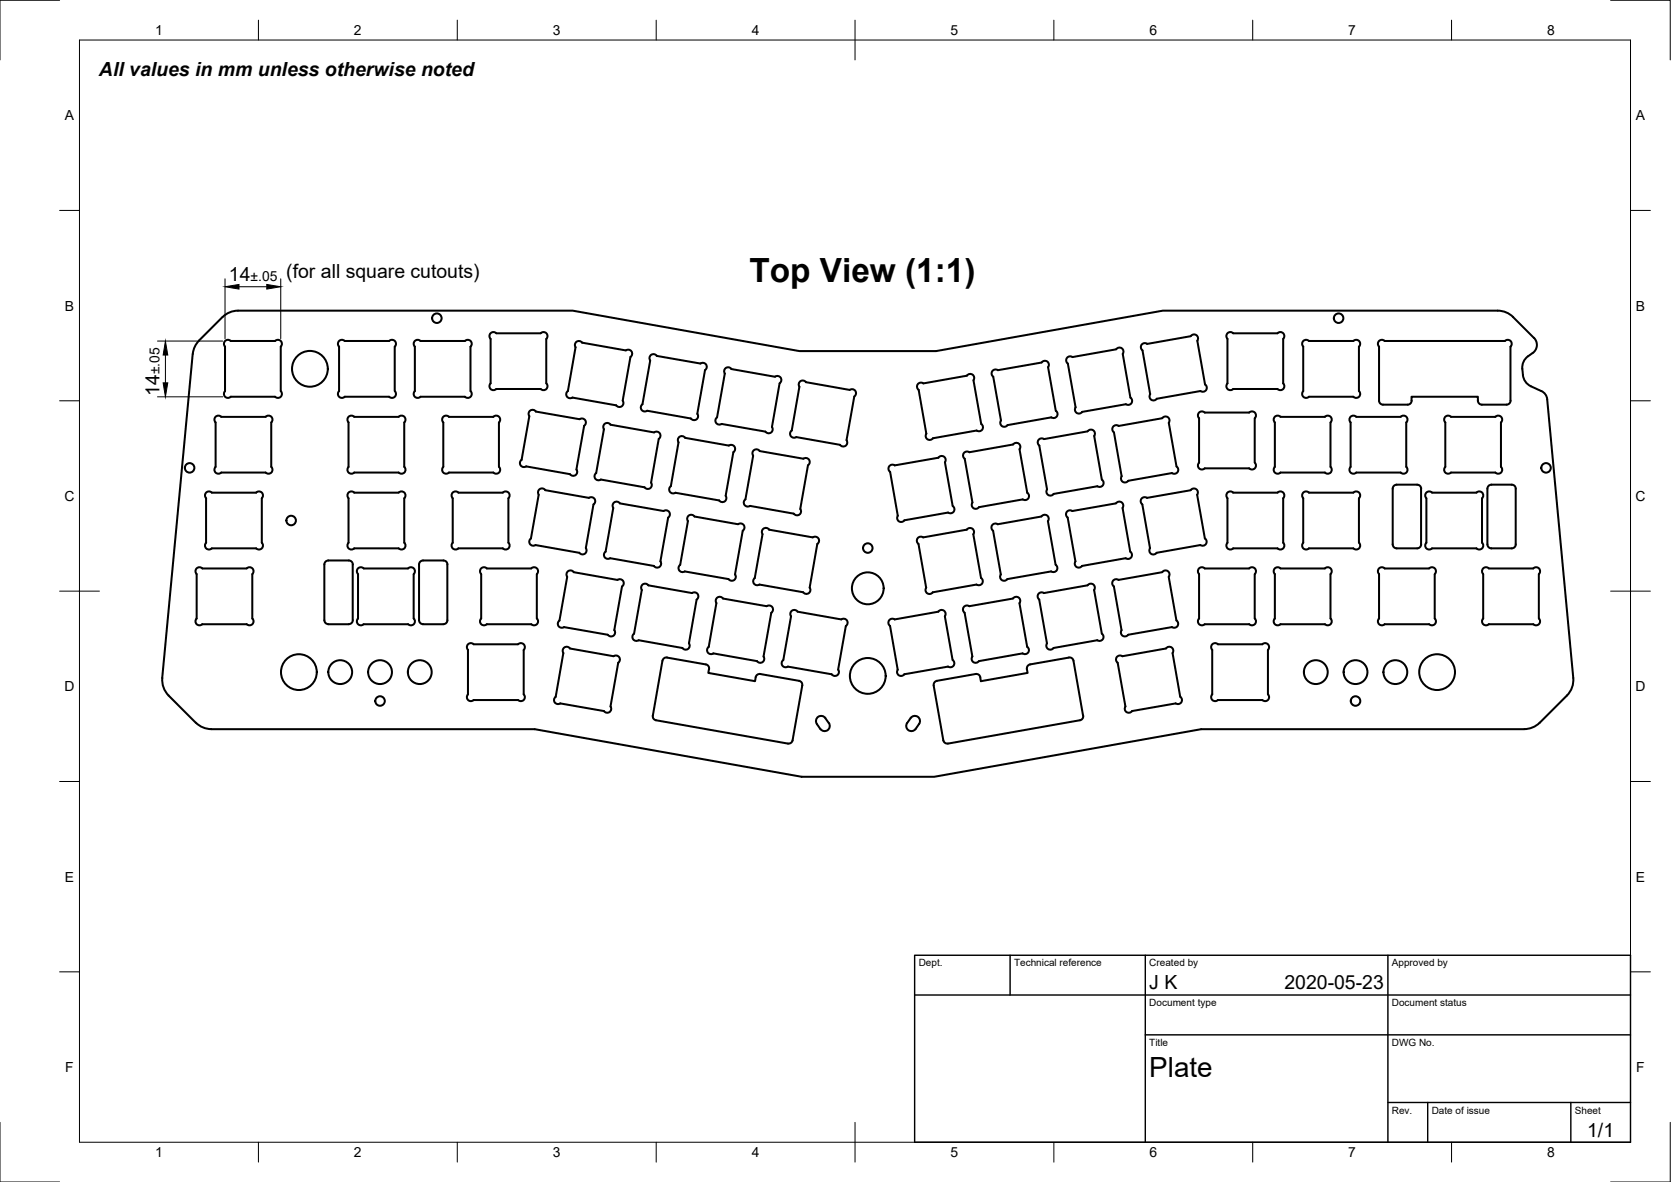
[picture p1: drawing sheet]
<svg xmlns="http://www.w3.org/2000/svg" width="420mm" height="297mm" viewBox="0 0 420 297" stroke-linecap="round" stroke-linejoin="round" font-family="sans-serif">
<!-- layer: Visible -->
<g fill="none" stroke="#000" stroke-width=".51">
<path d="M380.4 79.7l5.3 5.2M380.5 79.7l-1-.8-1.1-.5-1.8-.3h-84.2l-57 10.1h-34.4l-57-10.1h-84.2l-1.8 .3-1.1 .5-1 .8-5.8 5.9-.8 1-.7 1.7-7.8 82.1 .2 2 .9 1.9 7.3 7.3M56.6 98.3v-11.2a1 1 0 0 1 0-1.4 1 1 0 0 1 1.4 0h11.2a1.01 1.01 0 0 1 1.4 0 1.01 1.01 0 0 1 0 1.4v11.2M56.6 98.3a1.01 1.01 0 0 0 0 1.4 1.01 1.01 0 0 0 1.4 0h11.2a1 1 0 0 0 1.4 0 1 1 0 0 0 0-1.4M85.3 98.3a1.01 1.01 0 0 0 0 1.4 1.01 1.01 0 0 0 1.4 0h11.2a1 1 0 0 0 1.4 0 1 1 0 0 0 0-1.4M85.3 98.3v-11.2a1 1 0 0 1 0-1.4 1 1 0 0 1 1.4 0h11.2a1.01 1.01 0 0 1 1.4 0 1.01 1.01 0 0 1 0 1.4v11.2M104.3 98.3a1.01 1.01 0 0 0 0 1.4 1.01 1.01 0 0 0 1.4 0h11.2a1 1 0 0 0 1.4 0 1 1 0 0 0 0-1.4M104.3 98.3v-11.2a1 1 0 0 1 0-1.4 1 1 0 0 1 1.4 0h11.2a1.01 1.01 0 0 1 1.4 0 1.01 1.01 0 0 1 0 1.4v11.2M124.8 83.8h11.2M124.8 83.7a1.01 1.01 0 0 0-1.5 .1 1.01 1.01 0 0 0 .1 1.4v11.1a1.01 1.01 0 0 0 0 1.5 1.01 1.01 0 0 0 1.4 0h11.2a1 1 0 0 0 1.4 0 1 1 0 0 0 0-1.5v-11.1a1 1 0 0 0 0-1.4 1 1 0 0 0-1.4-.1M146.4 86.1l11 2M146.4 86.1a1.01 1.01 0 0 0-1.4-.2 1.01 1.01 0 0 0-.3 1.4l-1.9 11"/>
<path d="M157.4 88.1a1.01 1.01 0 0 1 1.4 .2 1.01 1.01 0 0 1-.3 1.4l-1.9 11a1 1 0 0 1-.3 1.4 1 1 0 0 1-1.4-.2l-11-2a1.01 1.01 0 0 1-1.4-.2 1.01 1.01 0 0 1 .3-1.4M177.3 93l-2 11M177.3 93a1 1 0 0 0 .2-1.4 1 1 0 0 0-1.4-.2l-11-2a1 1 0 0 0-1.4-.2 1 1 0 0 0-.2 1.4l-2 11a1.01 1.01 0 0 0-.2 1.4 1.01 1.01 0 0 0 1.4 .2l11 2a1.01 1.01 0 0 0 1.4 .2 1.01 1.01 0 0 0 .3-1.4M183.9 92.7l11 2a1.01 1.01 0 0 1 1.4 .2 1.01 1.01 0 0 1-.3 1.4M183.9 92.7a1.01 1.01 0 0 0-1.4-.2 1.01 1.01 0 0 0-.2 1.4l-2 11M196 96.3l-1.9 11a1.01 1.01 0 0 1-.2 1.4 1.01 1.01 0 0 1-1.4-.2l-11.1-2M201.3 95.8a1 1 0 0 1 1.3 .2l11.1 2a1.01 1.01 0 0 1 1.4 .2 1.01 1.01 0 0 1-.3 1.4l-1.9 11a1 1 0 0 1-.3 1.4 1 1 0 0 1-1.4-.2l-11-2a1.01 1.01 0 0 1-1.4-.2 1.01 1.01 0 0 1 .3-1.4l1.9-11a1.01 1.01 0 0 1 .3-1.4zM232.1 96.4l11-2a1 1 0 0 1 1.4-.3 1 1 0 0 1 .3 1.5l1.9 11a1 1 0 0 1 .3 1.4 1 1 0 0 1-1.4 .2l-11 1.9a1.01 1.01 0 0 1-1.4 .3 1.01 1.01 0 0 1-.3-1.4M232.2 96.3a1.01 1.01 0 0 0-1.4 .3 1.01 1.01 0 0 0 .2 1.4l1.9 11M261.9 91.1l-11 1.9a1.01 1.01 0 0 0-1.4 .3 1.01 1.01 0 0 0 .2 1.4l2 11a1.01 1.01 0 0 0 .2 1.4 1.01 1.01 0 0 0 1.4-.3M261.9 91.1a1.01 1.01 0 0 1 1.4-.3 1.01 1.01 0 0 1 .3 1.4M263.5 92.3l2 11"/>
<path d="M268.5 91.4l1.9 11M280.6 87.8l-10.9 1.9a1.01 1.01 0 0 0-1.4 .3 1.01 1.01 0 0 0 .2 1.4M280.7 87.8a1 1 0 0 1 1.4-.3 1 1 0 0 1 .2 1.4l1.9 11a1.01 1.01 0 0 1 .3 1.4 1.01 1.01 0 0 1-1.4 .3l-11 1.9M288.4 86.4a1.01 1.01 0 0 0-1.4 .3 1.01 1.01 0 0 0 .3 1.4l1.9 11a1.01 1.01 0 0 0 .3 1.4 1.01 1.01 0 0 0 1.4-.3l11-1.9a1 1 0 0 0 1.4-.3 1 1 0 0 0-.3-1.4l-1.9-11a1 1 0 0 0-.3-1.4 1 1 0 0 0-1.4 .3l-11 1.9M310 83.8h11.2M310.1 83.7a1.02 1.02 0 0 0-1.5 .1 1.02 1.02 0 0 0 0 1.4l.1 11.1a1.01 1.01 0 0 0 0 1.5 1.01 1.01 0 0 0 1.4 0M321.2 83.7a1.01 1.01 0 0 1 1.5 .1 1.01 1.01 0 0 1-.1 1.4v11.1a1.01 1.01 0 0 1 0 1.5 1.01 1.01 0 0 1-1.4 0h-11.2M327.7 98.3a1.01 1.01 0 0 0 0 1.4 1.01 1.01 0 0 0 1.4 0M329.1 85.7h11.2M329.1 99.7h11.2M329.1 85.7a1.01 1.01 0 0 0-1.4 0 1.01 1.01 0 0 0 0 1.4v11.2M340.3 85.7a1.01 1.01 0 0 1 1.4 0 1.01 1.01 0 0 1 0 1.4v11.2"/>
<path d="M341.7 98.3a1.01 1.01 0 0 1 0 1.4 1.01 1.01 0 0 1-1.4 0M348.1 85.7h30.3M348.2 85.7a1 1 0 0 0-1.4 0 1 1 0 0 0 0 1.4v13.6a1.01 1.01 0 0 0 1 1h6.1M378.4 85.7a1 1 0 0 1 1.4 0 1 1 0 0 1 0 1.4v13.6a1.01 1.01 0 0 1-1 1h-6.2M384.2 89.5a3.5 3.5 0 0 0-1.4 3.2 4.2 4.2 0 0 0 2.1 4.4l2.7 1.2M385.4 88.7l-1.2 .8M385.7 84.9a2.51 2.51 0 0 1-.3 3.8M387.6 98.3a2.51 2.51 0 0 1 1.4 2l6.6 70.1M55.6 104.8h11.2M55.6 104.7a1 1 0 0 0-1.4 0 1 1 0 0 0 0 1.5v11.1a1.01 1.01 0 0 0 0 1.5 1.01 1.01 0 0 0 1.4 0h11.2M66.8 104.7a1 1 0 0 1 1.4 0 1 1 0 0 1 0 1.5v11.1a1.01 1.01 0 0 1 0 1.5 1.01 1.01 0 0 1-1.4 0M89 104.8h11.2"/>
<path d="M89.1 104.7a1.01 1.01 0 0 0-1.4 0 1.01 1.01 0 0 0-.1 1.5v11.1a1.01 1.01 0 0 0 0 1.5 1.01 1.01 0 0 0 1.5 0h11.1M100.2 104.7a1 1 0 0 1 1.5 0 1 1 0 0 1-.1 1.5l.1 11.1a1.01 1.01 0 0 1 0 1.5 1.01 1.01 0 0 1-1.5 0M112.9 118.8h11.1M112.9 104.8h11.1M112.9 104.7a1 1 0 0 0-1.4 0 1 1 0 0 0 0 1.5v11.1a1.01 1.01 0 0 0 0 1.5 1.01 1.01 0 0 0 1.4 0M124.1 104.7a1 1 0 0 1 1.4 0 1 1 0 0 1 0 1.5v11.1a1.01 1.01 0 0 1 0 1.5 1.01 1.01 0 0 1-1.4 0M131.2 115.5a1.01 1.01 0 0 0-.3 1.4 1.01 1.01 0 0 0 1.4 .3M132.3 117.2l11 2M133.1 104.6a1 1 0 0 1 .2-1.4 1 1 0 0 1 1.4 .2l11 1.9a1.01 1.01 0 0 1 1.4 .3 1.01 1.01 0 0 1-.2 1.4l-1.9 11a1.01 1.01 0 0 1-.3 1.4 1.01 1.01 0 0 1-1.4-.3M133.1 104.6l-2 11M164.5 108.6a1.01 1.01 0 0 1 1.4 .3 1.01 1.01 0 0 1-.3 1.4l-1.9 11a1.01 1.01 0 0 1-.2 1.4 1.01 1.01 0 0 1-1.4-.2l-11-2a1.01 1.01 0 0 1-1.4-.2 1.01 1.01 0 0 1 .2-1.4l1.9-11a1.01 1.01 0 0 1 .3-1.4 1.01 1.01 0 0 1 1.4 .2l11 2M170.9 109.8a.98 .98 0 0 1 1.4 .2l11 2a1 1 0 0 1 1.4 .2 1 1 0 0 1-.3 1.4l-1.9 11a1 1 0 0 1-.3 1.4 1 1 0 0 1-1.4-.2l-11-2a1.01 1.01 0 0 1-1.4-.2 1.01 1.01 0 0 1 .3-1.4l1.9-11a1.01 1.01 0 0 1 .3-1.4z"/>
<path d="M180.3 104.9a1.01 1.01 0 0 0-.2 1.4 1.01 1.01 0 0 0 1.4 .2M225 117l11-2a1 1 0 0 1 1.4-.2 1 1 0 0 1 .2 1.4l2 11a1.01 1.01 0 0 1 .2 1.4 1.01 1.01 0 0 1-1.4 .2l-11 2M225 116.9a1.01 1.01 0 0 0-1.4 .3 1.01 1.01 0 0 0 .2 1.4l2 11a1.01 1.01 0 0 0 .2 1.4 1.01 1.01 0 0 0 1.4-.3M256.3 112.9l2 11M256.4 112.9a1.01 1.01 0 0 0-.3-1.4 1.01 1.01 0 0 0-1.4 .2l-11 1.9a1.01 1.01 0 0 0-1.4 .3 1.01 1.01 0 0 0 .3 1.4l1.9 11a1.01 1.01 0 0 0 .3 1.4 1.01 1.01 0 0 0 1.4-.3M261.3 112l2 11a1.01 1.01 0 0 0 .2 1.4 1.01 1.01 0 0 0 1.4-.3M264.3 104.9l-11 1.9M265.5 103.2a1.01 1.01 0 0 1 .2 1.4 1.01 1.01 0 0 1-1.4 .3M270.5 102.4a1.01 1.01 0 0 0 .2 1.4 1.01 1.01 0 0 0 1.4-.3M273.5 108.4l-11 1.9a1.01 1.01 0 0 0-1.4 .3 1.01 1.01 0 0 0 .3 1.4M273.5 108.4a1.01 1.01 0 0 1 1.4-.3 1.01 1.01 0 0 1 .2 1.4l2 11.1M281.3 107a1.01 1.01 0 0 0-1.4 .3 1.01 1.01 0 0 0 .2 1.4l1.9 11a1.01 1.01 0 0 0 .3 1.4 1.01 1.01 0 0 0 1.4-.3l11-1.9a1 1 0 0 0 1.4-.3 1 1 0 0 0-.3-1.4l-1.9-11a1 1 0 0 0-.3-1.4 1 1 0 0 0-1.4 .3l-11 1.9"/>
<path d="M301.5 103.7a1 1 0 0 1 1.4 0h11.2a1 1 0 0 1 1.4 0 1 1 0 0 1 0 1.4v11.2a1 1 0 0 1 0 1.4 1 1 0 0 1-1.4 0h-11.2a1.01 1.01 0 0 1-1.4 0 1.01 1.01 0 0 1 0-1.4v-11.2a1.01 1.01 0 0 1 0-1.4zM322 104.8h11.1M322 104.7a1 1 0 0 0-1.5 0 1 1 0 0 0 0 1.5v11.1a1.01 1.01 0 0 0 0 1.5 1.01 1.01 0 0 0 1.5 0h11.1a1 1 0 0 0 1.5 0 1 1 0 0 0 0-1.5l-.1-11.1a1 1 0 0 0 .1-1.5 1 1 0 0 0-1.5 0M341 104.8h11.2M341 104.7a1 1 0 0 0-1.4 0 1 1 0 0 0 0 1.5v11.1a1.01 1.01 0 0 0 0 1.5 1.01 1.01 0 0 0 1.4 0h11.2a1 1 0 0 0 1.4 0 1 1 0 0 0 0-1.5v-11.1a1 1 0 0 0 0-1.5 1 1 0 0 0-1.4 0M354.9 100.7v-1h16.7v1a1.01 1.01 0 0 0 1 1M354.9 100.7a1.01 1.01 0 0 1-1 1M364.8 104.8h11.2M364.8 104.7a1 1 0 0 0-1.4 0 1 1 0 0 0 0 1.5v11.1a1.01 1.01 0 0 0 0 1.5 1.01 1.01 0 0 0 1.4 0h11.2a1 1 0 0 0 1.4 0 1 1 0 0 0 0-1.5v-11.1a1 1 0 0 0 0-1.5 1 1 0 0 0-1.4 0M51.8 125.2v11.2M53.2 123.8h11.2M53.3 123.8a1.01 1.01 0 0 0-1.5 0 1.01 1.01 0 0 0 0 1.4"/>
<path d="M64.4 123.8a1.01 1.01 0 0 1 1.4 0 1.01 1.01 0 0 1 0 1.4v11.2a1 1 0 0 1 0 1.4 1 1 0 0 1-1.4 0h-11.1a1.01 1.01 0 0 1-1.5 0 1.01 1.01 0 0 1 0-1.4M89 123.8h11.2M89.1 123.8a1.02 1.02 0 0 0-1.5 0 1.02 1.02 0 0 0 0 1.4v11.2a1.01 1.01 0 0 0 0 1.4 1.01 1.01 0 0 0 1.5 0h11.1M100.2 123.8a1 1 0 0 1 1.5 0 1 1 0 0 1-.1 1.4l.1 11.2a1.01 1.01 0 0 1 0 1.4 1.01 1.01 0 0 1-1.5 0M115.3 123.8h11.1M115.3 123.8a1.01 1.01 0 0 0-1.5 0 1.01 1.01 0 0 0 0 1.4v11.2a1.01 1.01 0 0 0 0 1.4 1.01 1.01 0 0 0 1.5 0h11.1a1 1 0 0 0 1.4 0 1 1 0 0 0 0-1.4M126.4 123.8a1.01 1.01 0 0 1 1.4 0 1.01 1.01 0 0 1 0 1.4M127.8 125.2v11.2M137.1 123.2l11 1.9a1.01 1.01 0 0 1 1.4 .3 1.01 1.01 0 0 1-.3 1.4M137.1 123.2a1.02 1.02 0 0 0-1.4-.3 1.02 1.02 0 0 0-.3 1.4l-1.9 11a1.01 1.01 0 0 0-.2 1.4 1.01 1.01 0 0 0 1.4 .3l10.9 1.9a1.02 1.02 0 0 0 1.5 .2 1.02 1.02 0 0 0 .2-1.4M149.2 126.8l-1.9 11M152.3 138.6a1.01 1.01 0 0 0-.3 1.4 1.01 1.01 0 0 0 1.4 .3"/>
<path d="M154.2 127.6l-1.9 11M154.2 127.6a1 1 0 0 1 .3-1.4 1 1 0 0 1 1.4 .3l11 1.9a1.01 1.01 0 0 1 1.4 .3 1.01 1.01 0 0 1-.3 1.4l-1.9 11a1.01 1.01 0 0 1-.3 1.4 1.01 1.01 0 0 1-1.4-.3M185.6 131.7a1.01 1.01 0 0 1 1.4 .3 1.01 1.01 0 0 1-.2 1.4l-2 11a1.01 1.01 0 0 1-.2 1.4 1.01 1.01 0 0 1-1.4-.3l-11-1.9a1.01 1.01 0 0 1-1.4-.3 1.01 1.01 0 0 1 .2-1.4l2-11a1 1 0 0 1 .2-1.4 1 1 0 0 1 1.4 .3l11 1.9M187.4 125.5a1.01 1.01 0 0 0-.2 1.4 1.01 1.01 0 0 0 1.4 .2l11 2a1.01 1.01 0 0 0 1.4 .2 1.01 1.01 0 0 0 .2-1.4l2-11a1.01 1.01 0 0 0 .2-1.4 1.01 1.01 0 0 0-1.4-.2l-11-1.9a1 1 0 0 0-1.4-.3 1 1 0 0 0-.2 1.4l-2 11M205.5 136.7l-1.9 11a1.01 1.01 0 0 1-.3 1.4 1.01 1.01 0 0 1-1.4-.3M205.5 136.7a1.01 1.01 0 0 0 .3-1.4 1.01 1.01 0 0 0-1.4-.3l-11-1.9a.99 .99 0 0 0-1.4-.2 .99 .99 0 0 0-.3 1.3l-1.9 11.1M230.9 136.7l2 11M243.1 133.1a1 1 0 0 1 1.4-.2 1 1 0 0 1 .2 1.4l2 10.9a1.02 1.02 0 0 1 .2 1.5 1.02 1.02 0 0 1-1.4 .2l-11 1.9a1.01 1.01 0 0 1-1.4 .3 1.01 1.01 0 0 1-.2-1.4M243.1 133.1l-11 1.9a1.01 1.01 0 0 0-1.4 .3 1.01 1.01 0 0 0 .3 1.4M249.5 132a.98 .98 0 0 1 1.3-.3l11.1-1.9a1 1 0 0 1 1.4-.3 1 1 0 0 1 .2 1.4l1.9 11a1.01 1.01 0 0 1 .3 1.4 1.01 1.01 0 0 1-1.4 .3l-11 1.9a1.01 1.01 0 0 1-1.4 .3 1.01 1.01 0 0 1-.3-1.4l-1.9-11a1.01 1.01 0 0 1-.2-1.4zM257.2 125.5l-11.1 2M258.3 123.8a1.01 1.01 0 0 1 .3 1.4 1.01 1.01 0 0 1-1.4 .3"/>
<path d="M277.1 120.5a1.01 1.01 0 0 1 .2 1.4 1.01 1.01 0 0 1-1.4 .3l-11 1.9M282.3 127.6l1.9 11a1.01 1.01 0 0 1 .2 1.4 1.01 1.01 0 0 1-1.4 .3l-11 1.9M282.3 127.6a1.01 1.01 0 0 0-.3-1.4 1.01 1.01 0 0 0-1.4 .3l-11 1.9a1.01 1.01 0 0 0-1.4 .3 1.01 1.01 0 0 0 .3 1.4l1.9 11a1.01 1.01 0 0 0 .3 1.4 1.01 1.01 0 0 0 1.4-.3M287 125.4a.98 .98 0 0 1 1.4-.3l11-1.9a1 1 0 0 1 1.4-.3 1 1 0 0 1 .2 1.4l2 11a1.02 1.02 0 0 1 .2 1.4 1.02 1.02 0 0 1-1.4 .3l-11 1.9a1.01 1.01 0 0 1-1.4 .3 1.01 1.01 0 0 1-.2-1.4l-2-11a1.01 1.01 0 0 1-.2-1.4zM310 123.8h11.2M310.1 123.8a1.02 1.02 0 0 0-1.5 0 1.02 1.02 0 0 0 0 1.4l.1 11.2a1.01 1.01 0 0 0 0 1.4 1.01 1.01 0 0 0 1.4 0M321.2 123.8a1.01 1.01 0 0 1 1.5 0 1.01 1.01 0 0 1-.1 1.4v11.2a1.01 1.01 0 0 1 0 1.4 1.01 1.01 0 0 1-1.4 0h-11.2M329.1 137.8h11.2M329.1 123.8h11.2M329.1 123.8a1.02 1.02 0 0 0-1.4 0 1.02 1.02 0 0 0 0 1.4v11.2a1.01 1.01 0 0 0 0 1.4 1.01 1.01 0 0 0 1.4 0M340.3 123.8a1 1 0 0 1 1.4 0 1 1 0 0 1 0 1.4v11.2a1.01 1.01 0 0 1 0 1.4 1.01 1.01 0 0 1-1.4 0M356.3 121.8h-5.1a1.01 1.01 0 0 0-1 1v14a1.01 1.01 0 0 0 1 1h5.1"/>
<path d="M356.3 121.8a1.01 1.01 0 0 1 1 1M357.3 122.8v14M357.3 136.8a1.01 1.01 0 0 1-1 1M360.1 123.8h11.1M360.1 123.8a1.01 1.01 0 0 0-1.5 0 1.01 1.01 0 0 0 0 1.4v11.2a1.01 1.01 0 0 0 0 1.4 1.01 1.01 0 0 0 1.5 0h11.1a1 1 0 0 0 1.5 0 1 1 0 0 0 0-1.4l-.1-11.2a1 1 0 0 0 .1-1.4 1 1 0 0 0-1.5 0M375 121.8h5.1a.97 .97 0 0 1 1 1v14a1.01 1.01 0 0 1-1 1h-5.1M375 121.8a1.01 1.01 0 0 0-1 1v14a1.01 1.01 0 0 0 1 1M50.9 156.9h11.1M50.9 142.9h11.1M50.9 142.8a1.01 1.01 0 0 0-1.5 0 1.01 1.01 0 0 0 0 1.5v11.1a1.01 1.01 0 0 0 0 1.5 1.01 1.01 0 0 0 1.5 0M62 142.8a1.01 1.01 0 0 1 1.5 0 1.01 1.01 0 0 1 0 1.5M63.4 144.3v11.2"/>
<path d="M63.5 155.4a1.01 1.01 0 0 1 0 1.5 1.01 1.01 0 0 1-1.5 0M82.5 156.9h5.2M82.6 156.9a1.01 1.01 0 0 1-1-1.1v-13.9a1.01 1.01 0 0 1 1-1h5.1a1.01 1.01 0 0 1 1 1v14a.97 .97 0 0 1-1 1M91.4 156.9h11.2M91.4 142.9h11.2M91.4 142.8a1.01 1.01 0 0 0-1.4 0 1.01 1.01 0 0 0 0 1.5v11.1a1.01 1.01 0 0 0 0 1.5 1.01 1.01 0 0 0 1.4 0M102.6 142.8a1 1 0 0 1 1.4 0 1 1 0 0 1 0 1.5v11.1a1.01 1.01 0 0 1 0 1.5 1.01 1.01 0 0 1-1.4 0M106.4 156.9h5.1M112.5 141.9v14M112.5 155.8a1.01 1.01 0 0 1-1 1.1M112.5 141.9a1.01 1.01 0 0 0-1-1h-5.1a1.01 1.01 0 0 0-1 1v13.9a1.01 1.01 0 0 0 1 1.1M122.4 156.9h11.2"/>
<path d="M122.4 142.9h11.2M122.4 142.8a1.01 1.01 0 0 0-1.4 0 1.01 1.01 0 0 0 0 1.5v11.1a1.01 1.01 0 0 0 0 1.5 1.01 1.01 0 0 0 1.4 0M133.6 142.8a1.01 1.01 0 0 1 1.4 0 1.01 1.01 0 0 1 0 1.5M135 144.3v11.2M135 155.4a1.01 1.01 0 0 1 0 1.5 1.01 1.01 0 0 1-1.4 0M153.4 140.3l11 1.9M156.4 147.4l-1.9 11M156.4 147.4a1 1 0 0 0 .3-1.4 1 1 0 0 0-1.4-.3l-11-1.9a1 1 0 0 0-1.4-.3 1 1 0 0 0-.3 1.4l-1.9 11a1.01 1.01 0 0 0-.3 1.4 1.01 1.01 0 0 0 1.4 .3l11 1.9a1.01 1.01 0 0 0 1.4 .3 1.01 1.01 0 0 0 .3-1.4M159.4 159.2a1.01 1.01 0 0 0-.2 1.4 1.01 1.01 0 0 0 1.4 .3M161.4 148.3l-2 11M163 147.1l11 1.9a1.01 1.01 0 0 1 1.4 .3 1.01 1.01 0 0 1-.2 1.4M163 147.1a1.01 1.01 0 0 0-1.4-.2 1.01 1.01 0 0 0-.2 1.4"/>
<path d="M175.2 150.7l-2 11a1.01 1.01 0 0 1-.2 1.4 1.01 1.01 0 0 1-1.4-.3M189.8 145.2a1.01 1.01 0 0 0-.2 1.4 1.01 1.01 0 0 0 1.4 .3l10.9 1.9M192.8 152.3a1.01 1.01 0 0 1 1.4 .3 1.01 1.01 0 0 1-.3 1.4l-1.9 11a1 1 0 0 1-.3 1.4 1 1 0 0 1-1.3-.3l-11-1.9a1.01 1.01 0 0 1-1.4-.2 1.01 1.01 0 0 1 .2-1.4l1.9-11a1.01 1.01 0 0 1 .3-1.4 1.01 1.01 0 0 1 1.4 .2l11 1.9M212.7 157.3l-2 11M212.7 157.3a1 1 0 0 0 .2-1.4 1 1 0 0 0-1.4-.2l-11-2a1 1 0 0 0-1.4-.2 1 1 0 0 0-.2 1.4l-1.9 11a1.01 1.01 0 0 0-.3 1.4 1.01 1.01 0 0 0 1.4 .2M225 155.7a1 1 0 0 0-1.4 .2 1 1 0 0 0 .2 1.4l1.9 11a1.01 1.01 0 0 0 .3 1.4 1.01 1.01 0 0 0 1.4-.3l11-1.9a1.01 1.01 0 0 0 1.4-.2 1.01 1.01 0 0 0-.3-1.4M237.6 154.9l1.9 11M237.6 154.9a1.01 1.01 0 0 0-.3-1.4 1.01 1.01 0 0 0-1.4 .2l-11 2M243.7 152.3l11-1.9a1 1 0 0 1 1.4-.2 1 1 0 0 1 .2 1.4l2 11a1.01 1.01 0 0 1 .2 1.4 1.01 1.01 0 0 1-1.4 .2l-11 1.9M243.7 152.3a1.01 1.01 0 0 0-1.4 .3 1.01 1.01 0 0 0 .3 1.4l1.9 11M262.5 149a1.02 1.02 0 0 0-1.4 .3 1.02 1.02 0 0 0 .2 1.4l2 11a1.01 1.01 0 0 0 .2 1.4 1.01 1.01 0 0 0 1.4-.3M275.1 148.3l2 11"/>
<path d="M275.1 148.3a1.01 1.01 0 0 0-.2-1.4 1.01 1.01 0 0 0-1.4 .2l-11 1.9M277 159.2a1.01 1.01 0 0 1 .3 1.4 1.01 1.01 0 0 1-1.4 .3M280.1 147.4l1.9 11a1.01 1.01 0 0 0 .3 1.4 1.01 1.01 0 0 0 1.4-.3M280.1 147.4a1 1 0 0 1-.3-1.4 1 1 0 0 1 1.4-.3l11-1.9a1 1 0 0 1 1.4-.3 1 1 0 0 1 .3 1.4l1.9 11a1.01 1.01 0 0 1 .3 1.4 1.01 1.01 0 0 1-1.4 .3l-11 1.9M302.9 156.9h11.2M302.9 142.9h11.2M302.9 142.8a1.01 1.01 0 0 0-1.4 0 1.01 1.01 0 0 0 0 1.5v11.1a1.01 1.01 0 0 0 0 1.5 1.01 1.01 0 0 0 1.4 0M314.1 142.8a1 1 0 0 1 1.4 0 1 1 0 0 1 0 1.5v11.1a1.01 1.01 0 0 1 0 1.5 1.01 1.01 0 0 1-1.4 0M322 156.9h11.1M322 142.9h11.1M322 142.8a1.01 1.01 0 0 0-1.5 0 1.01 1.01 0 0 0 0 1.5v11.1a1.01 1.01 0 0 0 0 1.5 1.01 1.01 0 0 0 1.5 0M333.1 142.8a1 1 0 0 1 1.5 0 1 1 0 0 1-.1 1.5l.1 11.1a1.01 1.01 0 0 1 0 1.5 1.01 1.01 0 0 1-1.5 0"/>
<path d="M348.1 156.9h11.2M348.1 142.9h11.2M348.2 142.8a1.01 1.01 0 0 0-1.5 0 1.01 1.01 0 0 0 .1 1.5v11.1a1.01 1.01 0 0 0 0 1.5 1.01 1.01 0 0 0 1.4 0M359.3 142.8a1 1 0 0 1 1.5 0 1 1 0 0 1-.1 1.5l.1 11.1a1.01 1.01 0 0 1 0 1.5 1.01 1.01 0 0 1-1.5 0M374.4 156.9h11.1M374.4 142.9h11.1M374.4 142.8a1.01 1.01 0 0 0-1.5 0 1.01 1.01 0 0 0 0 1.5v11.1a1.01 1.01 0 0 0 0 1.5 1.01 1.01 0 0 0 1.5 0M385.5 142.8a1.01 1.01 0 0 1 1.4 0 1.01 1.01 0 0 1 0 1.5M386.9 144.3v11.2M386.9 155.4a1.01 1.01 0 0 1 0 1.5 1.01 1.01 0 0 1-1.4 0M119.1 161.9h11.2a1 1 0 0 1 1.4 0 1 1 0 0 1 0 1.4v11.2a1.01 1.01 0 0 1 0 1.4 1.01 1.01 0 0 1-1.4 0M119.1 175.9h11.2"/>
<path d="M119.1 161.9a1.01 1.01 0 0 0-1.4 0 1.01 1.01 0 0 0 0 1.4v11.2a1.01 1.01 0 0 0 0 1.4 1.01 1.01 0 0 0 1.4 0M141.6 164.1l-1.9 11a1.01 1.01 0 0 0-.2 1.4 1.01 1.01 0 0 0 1.4 .3l11 1.9a1 1 0 0 0 1.4 .2 1 1 0 0 0 .2-1.4M143.3 163l11 1.9M143.3 163a1.01 1.01 0 0 0-1.4-.3 1.01 1.01 0 0 0-.2 1.4M154.3 164.9a1.01 1.01 0 0 1 1.4 .3 1.01 1.01 0 0 1-.3 1.4M155.4 166.5l-1.9 11.1M160.6 160.9l11 1.9M166.6 166.1l-2.5 13.7a1.01 1.01 0 0 0 .9 1.2M167.7 165.3l9.8 1.7a.96 .96 0 0 1 .8 1.1l-.2 1 11.7 2.1 .2-1M167.7 165.2a1.01 1.01 0 0 0-1.1 .8M191.2 169.4l9.7 1.7a1.01 1.01 0 0 1 .8 1.2l-2.4 13.8a1 1 0 0 1-1.2 .8M191.2 169.4a1.01 1.01 0 0 0-1.2 .8"/>
<path d="M198.1 167.5l11 1.9a1.01 1.01 0 0 0 1.4 .3 1.01 1.01 0 0 0 .3-1.4M235.6 171.1a1.03 1.03 0 0 0-.8 1.2l2.4 13.7a1.01 1.01 0 0 0 1.2 .9M244.5 165a1.01 1.01 0 0 0 .2 1.4 1.01 1.01 0 0 0 1.4-.3M245.3 169.4l-9.7 1.7M245.3 169.4a1.01 1.01 0 0 1 1.2 .8M258.2 168.1l.2 1-11.8 2.1-.1-1M268.8 165.3l-9.8 1.7a1.01 1.01 0 0 0-.8 1.1M268.8 165.2a1.01 1.01 0 0 1 1.1 .8M269.9 166.1l2.4 13.8M272.4 179.8a1.01 1.01 0 0 1-.9 1.2M275.9 160.9l-11 1.9M281 166.5l2 11.1"/>
<path d="M282.2 164.9a1.01 1.01 0 0 0-1.4 .3 1.01 1.01 0 0 0 .2 1.4M293.2 163l-11 1.9M293.2 163a1 1 0 0 1 1.4-.3 1 1 0 0 1 .2 1.4l2 11a1.01 1.01 0 0 1 .2 1.4 1.01 1.01 0 0 1-1.4 .3l-11 1.9a1.01 1.01 0 0 1-1.4 .2 1.01 1.01 0 0 1-.2-1.4M306.2 161.9h11.2a1 1 0 0 1 1.4 0 1 1 0 0 1 0 1.4v11.2a1.01 1.01 0 0 1 0 1.4 1.01 1.01 0 0 1-1.4 0M306.2 175.9h11.2M306.2 161.9a1.01 1.01 0 0 0-1.4 0 1.01 1.01 0 0 0 0 1.4v11.2a1.01 1.01 0 0 0 0 1.4 1.01 1.01 0 0 0 1.4 0M395.6 170.4l-.2 2-.9 1.9-7.4 7.3M49.3 181.6l.9 .8 1.1 .5 1.8 .3h81.4l67.1 12h33.3l67.1-12h81.2l1.3-.1 1.1-.4 1.5-1.1M165 181l33.1 5.9M207.5 180.5l.9 1.2M207.5 180.5a1.3 1.3 0 0 0-1.8-.4 1.3 1.3 0 0 0-.3 1.9l.9 1.2a1.3 1.3 0 0 0 1.8 .3 1.3 1.3 0 0 0 .3-1.8M228.1 181.7a1.3 1.3 0 0 0 .3 1.8 1.3 1.3 0 0 0 1.8-.3l.9-1.2a1.3 1.3 0 0 0-.3-1.9 1.3 1.3 0 0 0-1.8 .4l-.9 1.2"/>
<path d="M271.5 181l-33.1 5.9"/>
<circle cx="109.8" cy="80" r="1.2"/>
<circle cx="336.6" cy="80" r="1.2"/>
<circle cx="77.9" cy="92.7" r="4.5"/>
<circle cx="47.7" cy="117.6" r="1.2"/>
<circle cx="388.7" cy="117.6" r="1.2"/>
<circle cx="73.2" cy="130.8" r="1.2"/>
<circle cx="218.2" cy="137.7" r="1.2"/>
<circle cx="218.2" cy="147.8" r="4"/>
<circle cx="75.2" cy="168.9" r="4.5"/>
<circle cx="85.5" cy="168.9" r="3"/>
<circle cx="95.6" cy="176.2" r="1.2"/>
<circle cx="95.6" cy="168.9" r="3"/>
<circle cx="105.5" cy="168.9" r="3"/>
<circle cx="218.2" cy="169.9" r="4.5"/>
<circle cx="330.8" cy="168.9" r="3"/>
<circle cx="340.8" cy="176.2" r="1.2"/>
<circle cx="340.8" cy="168.9" r="3"/>
<circle cx="350.8" cy="168.9" r="3"/>
<circle cx="361.3" cy="168.9" r="4.5"/>
</g>
<!-- layer: Border -->
<g fill="none" stroke="#000" stroke-width=".25">
<path d="M15 .1h-15v15M20 10.1h390v276.9h-390zM65 5.1v5M115 5.1v5M165 5.1v5M215 5.1v10M265 5.1v5M315 5.1v5M365 5.1v5M405 .1h15v15M15 52.9h5M410 52.9h5"/>
<path d="M15 100.7h5M410 100.7h5M15 148.6h10M405 148.6h10M15 196.4h5M410 196.4h5M15 244.2h5M410 244.2h5M0 282.1v14.9h15M65 287v5M115 287v5M165 287v5"/>
<path d="M215 282.1v9.9M265 287v5M315 287v5M365 287v5M420 282.1v14.9h-15"/>
</g>
<!-- layer: TitleBlock -->
<path d="M230 240.1h180v46.9h-180zM230 250h180M254 240.1v9.9M288 240.1v46.9M349 240.1v46.9M288 260.1h122M349 277.1h61M359 277.1v9.9M395 277.1v9.9" fill="none" stroke="#000" stroke-width=".36"/>
<!-- layer: Dimensions -->
<path d="M56.6 70.1v15M60.1 72.1h7M70.6 70.1v15M39.6 85.7h16.4M39.6 99.7h16.4M41.6 89.2v7" fill="none" stroke="#000" stroke-width=".25"/>
<path d="M56.6 72.1l3.5-.6v1.2zM67.1 71.5l3.5 .6-3.5 .6zM41.6 85.7l.6 3.5h-1.2zM41 96.2h1.2l-.6 3.5z" fill="#000" stroke="#000" stroke-width=".25"/>
<text font-size="8.4" x="188.4" y="71">Top View (1:1)</text>
<text font-size="7" x="289" y="270.6">Plate</text>
<g font-size="4.9">
<text x="24.9" y="19">All values in mm unless otherwise noted</text>
<text x="57.6" y="70.5">14</text>
<text x="72" y="69.8">(for all square cutouts)</text>
<text x="40.1" y="99.5" transform="rotate(-90 40.1 99.5)">14</text>
<text x="289" y="248.5">J K</text>
<text x="323" y="248.5">2020-05-23</text>
<text x="399.1" y="285.7">1/1</text>
</g>
<g font-size="3.5">
<text x="39" y="8.8">1</text>
<text x="89" y="8.8">2</text>
<text x="139" y="8.8">3</text>
<text x="189" y="8.8">4</text>
<text x="239" y="8.8">5</text>
<text x="289" y="8.8">6</text>
<text x="339" y="8.8">7</text>
<text x="389" y="8.8">8</text>
<text x="16.3" y="30.2">A</text>
<text x="411.3" y="30.2">A</text>
<text x="63" y="70.5">±.05</text>
<text x="16.3" y="78">B</text>
<text x="411.3" y="78">B</text>
<text x="40.1" y="94.1" transform="rotate(-90 40.1 94.1)">±.05</text>
<text x="16.2" y="125.9">C</text>
<text x="411.2" y="125.9">C</text>
<text x="16.2" y="173.7">D</text>
<text x="411.2" y="173.7">D</text>
<text x="16.3" y="221.6">E</text>
<text x="411.3" y="221.6">E</text>
<text x="16.4" y="269.4">F</text>
<text x="411.4" y="269.4">F</text>
<text x="39" y="290.8">1</text>
<text x="89" y="290.8">2</text>
<text x="139" y="290.8">3</text>
<text x="189" y="290.8">4</text>
<text x="239" y="290.8">5</text>
<text x="289" y="290.8">6</text>
<text x="339" y="290.8">7</text>
<text x="389" y="290.8">8</text>
</g>
<g font-size="2.5">
<text x="231" y="242.9">Dept.</text>
<text x="255" y="242.9">Technical reference</text>
<text x="289" y="242.9">Created by</text>
<text x="350" y="242.9">Approved by</text>
<text x="289" y="252.8">Document type</text>
<text x="350" y="252.8">Document status</text>
<text x="289" y="262.9">Title</text>
<text x="350" y="262.9">DWG No.</text>
<text x="350" y="279.9">Rev.</text>
<text x="360" y="279.9">Date of issue</text>
<text x="396" y="279.9">Sheet</text>
</g>
</svg>
